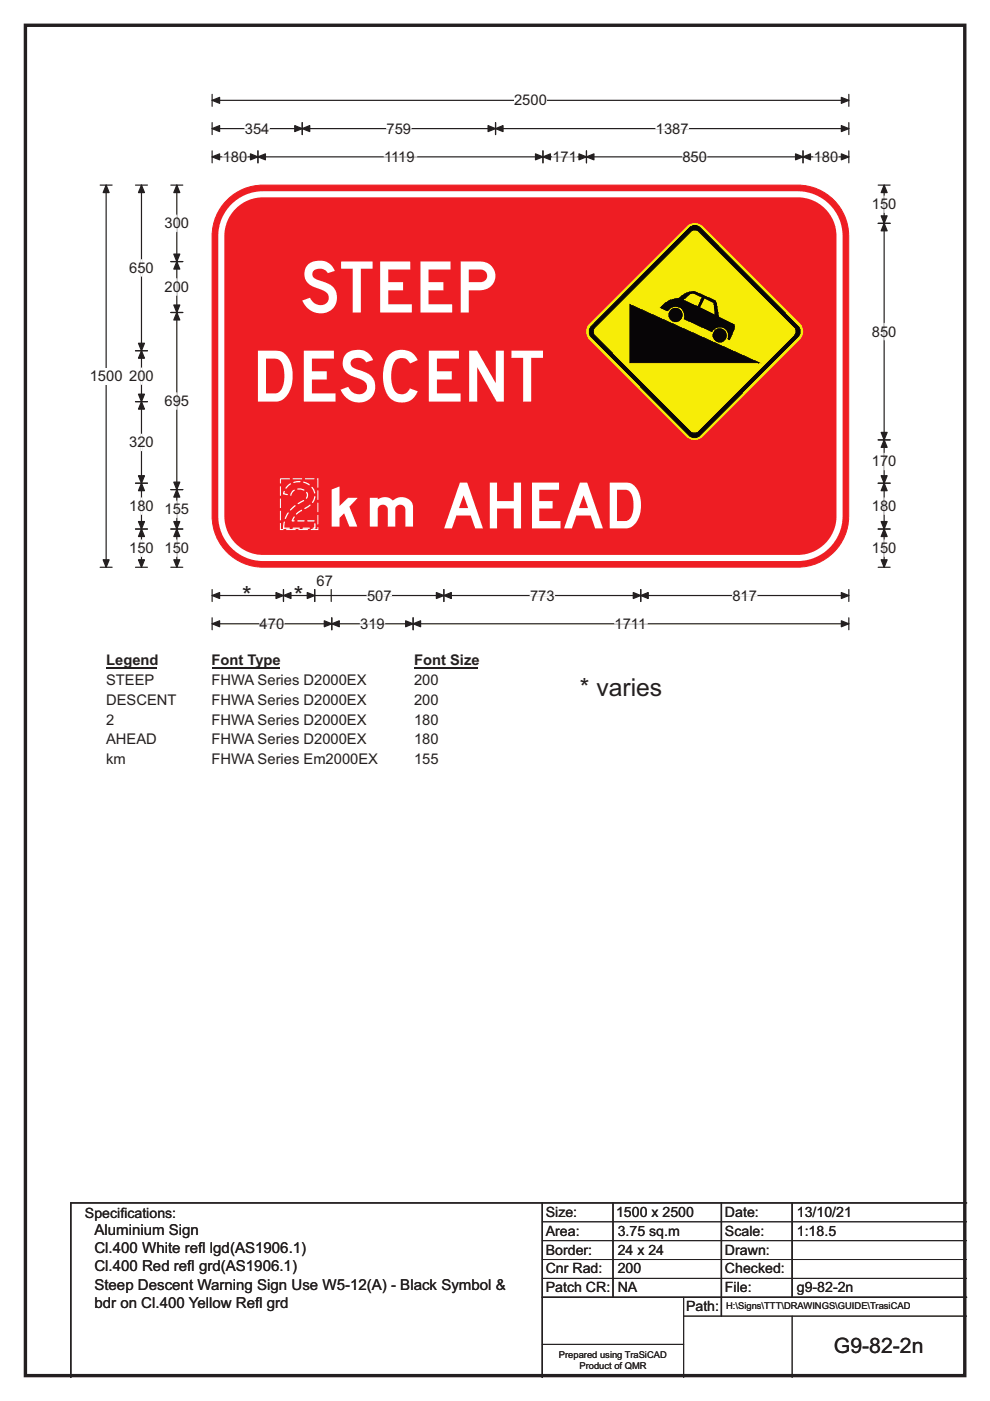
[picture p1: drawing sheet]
<svg xmlns="http://www.w3.org/2000/svg" width="210mm" height="297mm" viewBox="0 0 210 297" stroke-linecap="round" stroke-linejoin="round" font-family="sans-serif">
<path d="M5.4 5.4h199.2v286.3h-199.2z" fill="none" stroke="#231f20" stroke-width=".72"/>
<path d="M45 21.3h135M45 20v2.5M180 20v2.5" fill="none" stroke="#231f20" stroke-width=".25"/>
<g fill="#231f20" stroke="#231f20" stroke-width=".25">
<path d="M45 21.3l1.6-.7v1.3z" fill-rule="evenodd"/>
<path d="M178.4 20.6l1.6 .7-1.6 .6z" fill-rule="evenodd"/>
</g>
<path d="M109 19.5h7v3.5h-7z" fill="#fff"/>
<g fill="none" stroke="#231f20" stroke-width=".25">
<path d="M21.2 39.2h2.6M22.5 39.2v81.1M45 27.3h135M45 26v2.5M45 32v2.5M45 33.3h135M54.7 32v2.5M64.1 26v2.5M105.1 26v2.5M115.2 32v2.5M124.4 32v2.5M170.3 32v2.5"/>
<path d="M180 26v2.5M180 32v2.5M21.2 120.3h2.6M45 125v2.5M45 131v2.5M45 126.3h135M45 132.3h135M60.1 125v2.5M66.8 125v2.5M70.4 131v2.5M87.6 131v2.5M94.1 125v2.5"/>
<path d="M135.9 125v2.5M180 125v2.5M180 131v2.5"/>
</g>
<g fill="#231f20" stroke="#231f20" stroke-width=".25">
<path d="M64.1 27.3l1.6-.7v1.3z" fill-rule="evenodd"/>
<path d="M103.5 26.6l1.6 .7-1.6 .6z" fill-rule="evenodd"/>
<path d="M45 27.3l1.6-.7v1.3z" fill-rule="evenodd"/>
<path d="M62.5 26.6l1.6 .7-1.6 .6z" fill-rule="evenodd"/>
<path d="M105.1 27.3l1.6-.7v1.3z" fill-rule="evenodd"/>
<path d="M178.4 26.6l1.6 .7-1.6 .6z" fill-rule="evenodd"/>
<path d="M54.7 33.3l1.6-.7v1.3z" fill-rule="evenodd"/>
<path d="M113.6 32.6l1.6 .7-1.6 .6z" fill-rule="evenodd"/>
<path d="M45 33.3l1.6-.7v1.3z" fill-rule="evenodd"/>
<path d="M53.1 32.6l1.6 .7-1.6 .6z" fill-rule="evenodd"/>
<path d="M115.2 33.3l1.5-.7v1.3z" fill-rule="evenodd"/>
<path d="M122.8 32.6l1.6 .7-1.6 .6z" fill-rule="evenodd"/>
<path d="M124.4 33.3l1.6-.7v1.3z" fill-rule="evenodd"/>
<path d="M168.7 32.6l1.6 .7-1.6 .6z" fill-rule="evenodd"/>
<path d="M170.3 33.3l1.6-.7v1.3z" fill-rule="evenodd"/>
<path d="M178.4 32.6l1.6 .7-1.6 .6z" fill-rule="evenodd"/>
<path d="M60.1 126.3l1.6-.7v1.3z" fill-rule="evenodd"/>
<path d="M65.2 125.6l1.6 .7-1.6 .6z" fill-rule="evenodd"/>
<path d="M45 126.3l1.6-.7v1.3z" fill-rule="evenodd"/>
<path d="M58.5 125.6l1.6 .7-1.6 .6z" fill-rule="evenodd"/>
<path d="M92.6 125.6l1.5 .7-1.5 .6z" fill-rule="evenodd"/>
<path d="M94.1 126.3l1.6-.7v1.3z" fill-rule="evenodd"/>
<path d="M134.3 125.6l1.6 .7-1.6 .6z" fill-rule="evenodd"/>
<path d="M135.9 126.3l1.6-.7v1.3z" fill-rule="evenodd"/>
<path d="M178.4 125.6l1.6 .7-1.6 .6z" fill-rule="evenodd"/>
<path d="M70.4 132.3l1.6-.7v1.3z" fill-rule="evenodd"/>
<path d="M86 131.6l1.6 .7-1.6 .6z" fill-rule="evenodd"/>
<path d="M45 132.3l1.6-.7v1.3z" fill-rule="evenodd"/>
<path d="M68.8 131.6l1.6 .7-1.6 .6z" fill-rule="evenodd"/>
<path d="M87.6 132.3l1.6-.7v1.3z" fill-rule="evenodd"/>
<path d="M178.4 131.6l1.6 .7-1.6 .6z" fill-rule="evenodd"/>
<path d="M22.5 39.2l.6 1.6h-1.2z" fill-rule="evenodd"/>
<path d="M21.9 118.7h1.2l-.6 1.6z" fill-rule="evenodd"/>
</g>
<g fill="none" stroke="#fff" stroke-width=".25">
<path d="M47.2 33.3h5.2M51.9 27.3h5.2M81.5 33.3h6.9M82 27.3h5.2M117.2 33.3h5.2M139.1 27.3h6.9M144.8 33.3h5.2M172.6 33.3h5.2M55.1 132.3h5.2M76.4 132.3h5.2M77.8 126.3h5.3M112.4 126.3h5.2"/>
<path d="M130.4 132.3h6.9M155.4 126.3h5.2"/>
</g>
<path d="M19 78h7v3.5h-7z" fill="#fff"/>
<g fill="none" stroke="#231f20" stroke-width=".25">
<path d="M28.7 39.2h2.6M30 39.2v81.1M36.2 39.2h2.6M37.5 39.2v81.1M186.3 39.2h2.5M187.5 39.2v81.1M36.2 55.5h2.6M186.3 47.4h2.5M28.7 74.4h2.6M36.2 66.3h2.6M28.7 85.2h2.6M186.3 93.3h2.5"/>
<path d="M28.7 102.5h2.6M28.7 112.2h2.6M36.2 112.2h2.6M36.2 103.8h2.6M186.3 102.5h2.5M186.3 112.2h2.5M28.7 120.3h2.6M36.2 120.3h2.6M186.3 120.3h2.5"/>
</g>
<g fill="#231f20" stroke="#231f20" stroke-width=".25">
<path d="M30 74.4l.6 1.5h-1.2z" fill-rule="evenodd"/>
<path d="M29.4 83.6h1.2l-.6 1.6z" fill-rule="evenodd"/>
<path d="M30 39.2l.6 1.6h-1.2z" fill-rule="evenodd"/>
<path d="M29.4 72.8h1.2l-.6 1.6z" fill-rule="evenodd"/>
<path d="M30 85.2l.6 1.5h-1.2z" fill-rule="evenodd"/>
<path d="M29.4 100.9h1.2l-.6 1.6z" fill-rule="evenodd"/>
<path d="M30 102.5l.6 1.5h-1.2z" fill-rule="evenodd"/>
<path d="M29.4 110.6h1.2l-.6 1.6z" fill-rule="evenodd"/>
<path d="M30 112.2l.6 1.6h-1.2z" fill-rule="evenodd"/>
<path d="M29.4 118.7h1.2l-.6 1.6z" fill-rule="evenodd"/>
<path d="M37.5 55.5l.6 1.5h-1.2z" fill-rule="evenodd"/>
<path d="M36.9 64.7h1.2l-.6 1.6z" fill-rule="evenodd"/>
<path d="M37.5 39.2l.6 1.6h-1.2z" fill-rule="evenodd"/>
<path d="M36.9 53.9h1.2l-.6 1.6z" fill-rule="evenodd"/>
<path d="M37.5 66.3l.6 1.5h-1.2z" fill-rule="evenodd"/>
<path d="M36.9 102.2h1.2l-.6 1.6z" fill-rule="evenodd"/>
<path d="M37.5 103.8l.6 1.6h-1.2z" fill-rule="evenodd"/>
<path d="M36.9 110.6h1.2l-.6 1.6z" fill-rule="evenodd"/>
<path d="M37.5 112.2l.6 1.6h-1.2z" fill-rule="evenodd"/>
<path d="M36.9 118.7h1.2l-.6 1.6z" fill-rule="evenodd"/>
<path d="M187.5 47.4l.7 1.5h-1.3z" fill-rule="evenodd"/>
<path d="M186.9 91.7h1.3l-.7 1.6z" fill-rule="evenodd"/>
<path d="M187.5 39.2l.7 1.6h-1.3z" fill-rule="evenodd"/>
<path d="M186.9 45.8h1.3l-.7 1.6z" fill-rule="evenodd"/>
<path d="M187.5 93.3l.7 1.6h-1.3z" fill-rule="evenodd"/>
<path d="M186.9 100.9h1.3l-.7 1.6z" fill-rule="evenodd"/>
<path d="M187.5 102.5l.7 1.5h-1.3z" fill-rule="evenodd"/>
<path d="M186.9 110.6h1.3l-.7 1.6z" fill-rule="evenodd"/>
<path d="M187.5 112.2l.7 1.6h-1.3z" fill-rule="evenodd"/>
<path d="M186.9 118.7h1.3l-.7 1.6z" fill-rule="evenodd"/>
</g>
<g fill="none" stroke="#fff" stroke-width=".25">
<path d="M30 55.1v3.5M37.5 45.6v3.5M37.5 59.1v3.5M187.5 41.6v3.4M30 78v3.5M187.5 68.6v3.5M30 92.1v3.4M37.5 83.3v3.5M187.5 96.1v3.5M30 105.6v3.5M30 114.5v3.5M37.5 106.2v3.5"/>
<path d="M37.5 114.5v3.5M187.5 105.6v3.5M187.5 114.5v3.5"/>
</g>
<path d="M22.5 138.2h10.8v3.5h-10.8z" fill="#fff"/>
<path d="M22.5 141.5h10.8" fill="none" stroke="#231f20" stroke-width=".32"/>
<path d="M44.9 138.2h14.4v3.5h-14.4z" fill="#fff"/>
<path d="M44.9 141.5h14.4" fill="none" stroke="#231f20" stroke-width=".32"/>
<path d="M87.8 138.2h13.5v3.5h-13.5z" fill="#fff"/>
<path d="M87.8 141.5h13.5" fill="none" stroke="#231f20" stroke-width=".32"/>
<g fill="#fff">
<path d="M22.5 142.4h10.2v3.5h-10.2z"/>
<path d="M44.9 142.4h33v3.5h-33z"/>
<path d="M87.8 142.4h5.2v3.5h-5.2z"/>
<path d="M22.5 146.6h14.9v3.5h-14.9z"/>
<path d="M44.9 146.6h33v3.5h-33z"/>
<path d="M87.8 146.6h5.2v3.5h-5.2z"/>
<path d="M22.5 150.8h1.7v3.5h-1.7z"/>
<path d="M44.9 150.8h33v3.5h-33z"/>
<path d="M87.8 150.8h5.2v3.5h-5.2z"/>
<path d="M22.5 155h10.7v3.5h-10.7z"/>
<path d="M44.9 155h33v3.5h-33z"/>
<path d="M87.8 155h5.2v3.5h-5.2z"/>
<path d="M22.5 159.2h4.2v3.5h-4.2z"/>
<path d="M44.9 159.2h35.4v3.5h-35.4z"/>
<path d="M87.8 159.2h5.2v3.5h-5.2z"/>
</g>
<path d="M48.6 42a10.8 10.8 0 0 1 7.2-2.8h113.4a10.8 10.8 0 0 1 10.8 10.8v59.4a10.8 10.8 0 0 1-10.8 10.9h-113.4a10.8 10.8 0 0 1-10.8-10.9v-59.4a10.8 10.8 0 0 1 3.6-8z" fill-rule="evenodd" fill="#ee1d23" stroke="#ee1d23" stroke-width=".21"/>
<path d="M49.5 43.8a8.8 8.8 0 0 1 6.3-2.6h113.4a8.9 8.9 0 0 1 8.9 8.8v59.4a8.9 8.9 0 0 1-8.9 8.9h-113.4a8.9 8.9 0 0 1-8.9-8.9v-59.4a8.8 8.8 0 0 1 2.6-6.2z" fill="none" stroke="#fff" stroke-width="1.3"/>
<path d="M125.1 68.6l20.6-20.5a2.35 2.35 0 0 1 3.3 0l20.6 20.5a2.36 2.36 0 0 1 0 3.3l-20.6 20.6a2.39 2.39 0 0 1-3.4 0l-20.5-20.5a2.35 2.35 0 0 1 0-3.4z" fill-rule="evenodd" fill="#f7ed07" stroke="#f7ed07" stroke-width=".21"/>
<path d="M146.2 48.3a1.61 1.61 0 0 1 2.3 0l20.8 20.8a1.68 1.68 0 0 1 0 2.3l-20.8 20.9a1.62 1.62 0 0 1-2.4 0l-20.7-20.8a1.66 1.66 0 0 1 0-2.3z" fill-rule="evenodd" fill="#070506" stroke="#070506" stroke-width=".21"/>
<path d="M146.5 49.1a1.24 1.24 0 0 1 1.7 0l20.3 20.3a1.24 1.24 0 0 1 0 1.7l-20.3 20.4a1.22 1.22 0 0 1-1.8 0l-20.2-20.3a1.27 1.27 0 0 1 0-1.8z" fill-rule="evenodd" fill="#f7ed07" stroke="#070506" stroke-width=".21"/>
<path d="M133.6 64.6l27.4 12.3h-27.4z" fill="#070506" stroke="#070506" stroke-width=".21"/>
<path d="M140.3 64.8a5.1 5.1 0 0 1 3.7-1.6 4.4 4.4 0 0 1 3.4-1.5l4.3 1.9 .4 .7 .4 2.9 3.2 1.5a1.33 1.33 0 0 1 0 1.4l-.9 2.1-.5-.3a1.81 1.81 0 0 0-.9-2.4 1.81 1.81 0 0 0-2.4 .9l-6-2.7a1.89 1.89 0 0 0-.9-2.5 1.89 1.89 0 0 0-2.5 .8l-1.7-.7zM141.8 66.8a1.53 1.53 0 0 1 3 0 1.53 1.53 0 0 1-3 0zM151.1 71.1a1.55 1.55 0 0 1 3.1 0 1.55 1.55 0 0 1-3.1 0zM145 63.6l2.9 1.3 .9-1.8-1.9-.8-.5 .1zM149.5 63.3l1.8 .9 .3 2.5-3.1-1.6z" fill-rule="evenodd" fill="#070506"/>
<path d="M115 255v37M130 255v20M153 255v24M168 255v20M205 255h-190v37M115 275h90" fill="none" stroke="#231f20" stroke-width=".3"/>
<path d="M115 259h90M115 263h90M115 267h90M115 271h90M145 279h60M145 275v17M168 279v13M115 285h30" fill="none" stroke="#231f20" stroke-width=".21"/>
<path d="M59.5 101.5h7.9v10.8h-7.9z" fill="none" stroke="#fff" stroke-width=".21" stroke-dasharray="2 .6" stroke-linecap="butt"/>
<path d="M70.3 125v2.5" fill="none" stroke="#231f20" stroke-width=".25"/>
<g font-size="15" fill="#fff">
<text x="63.6" y="66.3">STEEP</text>
<text x="53.4" y="85.2">DESCENT</text>
</g>
<g font-size="13.5" fill="#fff">
<text x="59.2" y="112">2</text>
<text x="93.9" y="112">AHEAD</text>
</g>
<text font-size="11.6" fill="#fff" x="68.7" y="111.6">km</text>
<g font-size="5.2" fill="#231f20">
<text x="51.4" y="128">*</text>
<text x="62.3" y="128">*</text>
<text x="123" y="147.6">* varies</text>
</g>
<text font-size="4.5" fill="#231f20" x="176.9" y="286.9">G9-82-2n</text>
<g font-size="3.2" fill="#231f20">
<text x="20" y="261.9">Aluminium Sign</text>
<text x="20" y="265.8">Cl.400 White ref</text>
<text x="20" y="269.6">Cl.400 Red ref</text>
<text x="39.7" y="269.6">l grd(AS1906.1)</text>
<text x="42" y="265.8">l lgd(AS1906.1)</text>
<text x="20" y="273.4">Steep Descent Warning Sign Use W5-12(A) - Black Symbol &amp;</text>
<text x="20" y="277.2">bdr on Cl.400 Yellow Ref</text>
<text x="54.1" y="277.2">l grd</text>
</g>
<g font-size="3.1" fill="#231f20">
<text x="109" y="22.3">2500</text>
<text x="51.9" y="28.3">354</text>
<text x="82" y="28.3">759</text>
<text x="139.1" y="28.3">1387</text>
<text x="47.2" y="34.3">180</text>
<text x="81.5" y="34.3">1119</text>
<text x="117.2" y="34.3">171</text>
<text x="144.8" y="34.3">850</text>
<text x="172.6" y="34.3">180</text>
<text x="184.9" y="44.3">150</text>
<text x="34.9" y="48.4">300</text>
<text x="27.4" y="57.9">650</text>
<text x="34.9" y="61.9">200</text>
<text x="184.9" y="71.4">850</text>
<text x="19" y="80.8">1500</text>
<text x="27.4" y="80.8">200</text>
<text x="34.9" y="86.1">695</text>
<text x="27.4" y="94.9">320</text>
<text x="184.9" y="98.9">170</text>
<text x="27.4" y="108.4">180</text>
<text x="34.9" y="109">155</text>
<text x="184.9" y="108.4">180</text>
<text x="27.4" y="117.3">150</text>
<text x="34.9" y="117.3">150</text>
<text x="184.9" y="117.3">150</text>
<text x="67.1" y="124.2">67</text>
<text x="77.8" y="127.3">507</text>
<text x="112.4" y="127.3">773</text>
<text x="155.4" y="127.3">817</text>
<text x="55.1" y="133.3">470</text>
<text x="76.4" y="133.3">319</text>
<text x="130.4" y="133.3">1711</text>
<text x="22.5" y="141.1">Legend</text>
<text x="44.9" y="141.1">Font Type</text>
<text x="87.8" y="141.1">Font Size</text>
<text x="22.5" y="145.2">STEEP</text>
<text x="22.5" y="149.4">DESCENT</text>
<text x="44.9" y="145.2">FHWA Series D2000EX</text>
<text x="44.9" y="149.4">FHWA Series D2000EX</text>
<text x="87.8" y="145.2">200</text>
<text x="87.8" y="149.4">200</text>
<text x="22.5" y="153.6">2</text>
<text x="44.9" y="153.6">FHWA Series D2000EX</text>
<text x="87.8" y="153.6">180</text>
<text x="22.5" y="157.8">AHEAD</text>
<text x="22.5" y="162">km</text>
<text x="44.9" y="157.8">FHWA Series D2000EX</text>
<text x="44.9" y="162">FHWA Series Em2000EX</text>
<text x="87.8" y="157.8">180</text>
<text x="87.8" y="162">155</text>
</g>
<g font-size="3" fill="#231f20">
<text x="115.8" y="258">Size:</text>
<text x="130.7" y="258">1500 x 2500</text>
<text x="153.8" y="258">Date:</text>
<text x="169" y="258">13/10/21</text>
<text x="18" y="258.2">Specif</text>
<text x="25.5" y="258.2">ications:</text>
<text x="115.8" y="262">Area:</text>
<text x="131" y="262">3.75 sq.m</text>
<text x="153.8" y="262">Scale:</text>
<text x="169" y="262">1:18.5</text>
<text x="115.8" y="266">Border:</text>
<text x="115.8" y="270">Cnr Rad:</text>
<text x="131" y="266">24 x 24</text>
<text x="131" y="270">200</text>
<text x="153.8" y="266">Drawn:</text>
<text x="153.8" y="270">Checked:</text>
<text x="115.8" y="274">Patch CR:</text>
<text x="131" y="274">NA</text>
<text x="153.8" y="274">File:</text>
<text x="169" y="274">g9-82-2n</text>
<text x="145.5" y="278">Path:</text>
</g>
<g font-size="2" fill="#231f20">
<text x="154" y="277.6">H:\Signs\TTT\DRAWINGS\GUIDE\TrasiCAD</text>
<text x="118.5" y="287.8">Prepared using TraSiCAD</text>
<text x="122.9" y="290.2">Product of QMR</text>
</g>
</svg>
